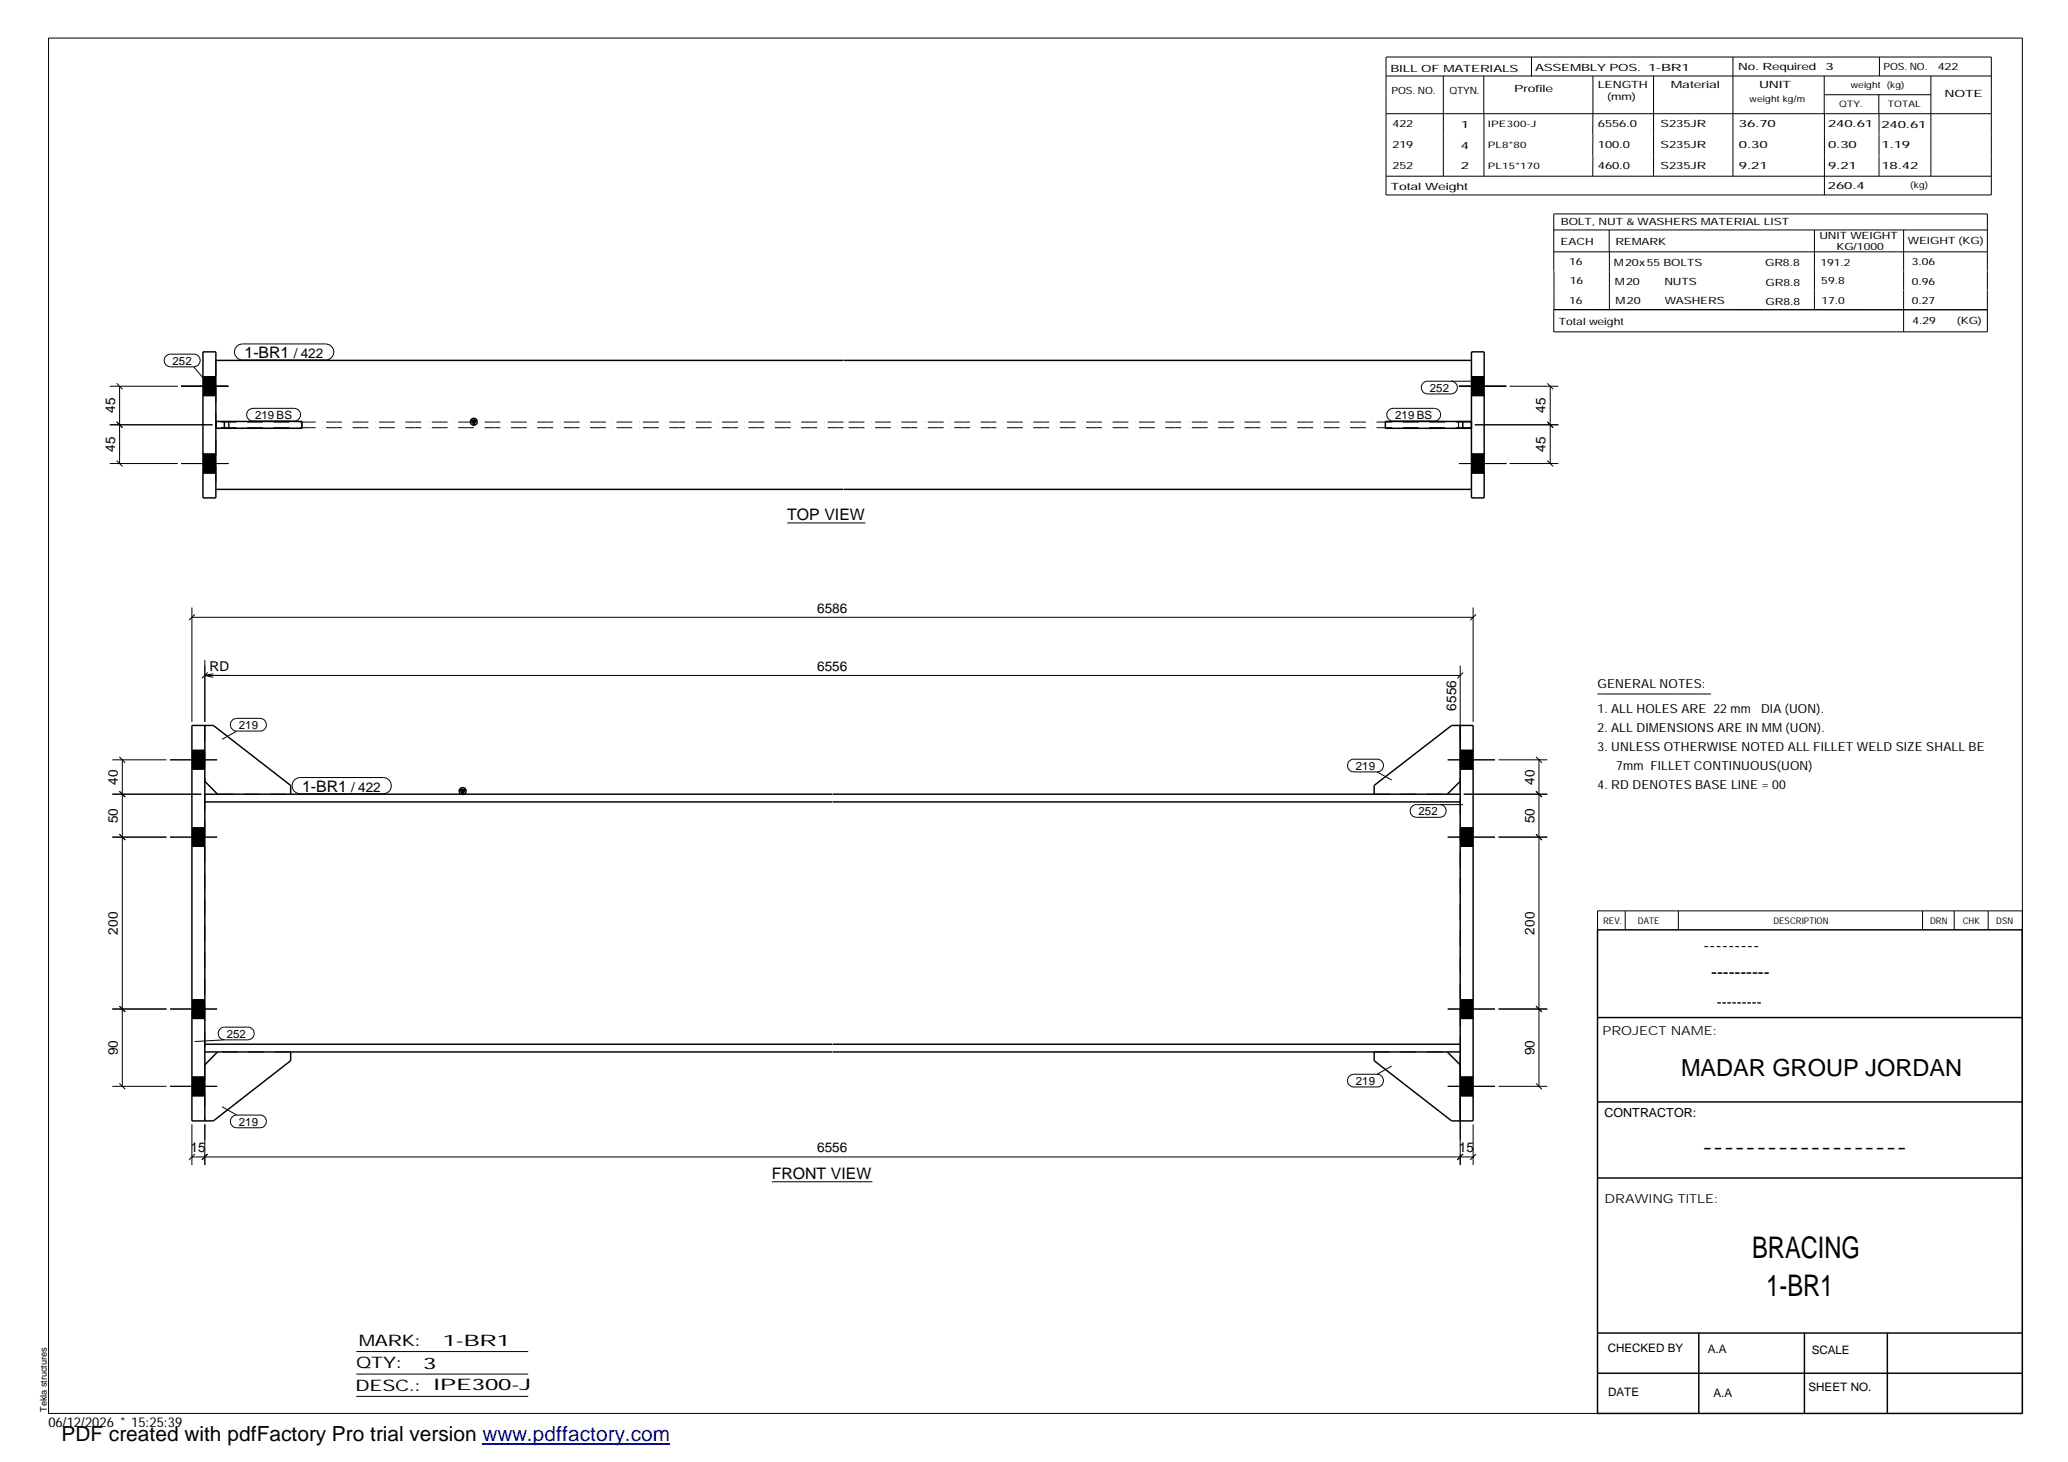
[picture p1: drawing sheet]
<svg xmlns="http://www.w3.org/2000/svg" width="420mm" height="297mm" viewBox="0 0 420 297" stroke-linecap="round" stroke-linejoin="round" font-family="sans-serif">
<g fill="none" stroke="#000" stroke-width=".2">
<path d="M9.9 7.7h401v279.5h-401zM281.6 11.6h123v28h-123zM281.6 15.4h123M293.2 15.4v20.4M301.5 15.4v7.7M311.1 11.6v3.9M323.6 15.4v16.2M336 15.4v20.4M352.1 11.6v24.2M370.6 15.4v7.7M370.7 19.2h21.6M381.7 19.2v3.9"/>
<path d="M381.8 11.6v3.8M392.3 15.4v20.4M281.6 23.1h123M281.6 35.8h123M301.5 23.1v12.7M323.6 31.6v4.2M370.7 23.1v16.5M381.8 23.1v12.7M315.7 51.2h88.1M315.7 55v-11.5h88.1v11.5M315.7 46.7h88.1M315.7 55.1v7.8"/>
<path d="M326.9 46.7v4.5M327 51.2v11.7M368.6 46.7v16.2M386.8 46.7v8.3M386.8 55.1v3.8M386.8 59v8.4M403.8 55.1v3.8M403.8 59v8.4h-88.1v-4.5M22.3 78.5h13.8M23.7 77.9l1.2 1.2M24.3 78.5v15.7M33.7 72.3l.7-.3h5a1.29 1.29 0 0 1 1.3 1.2 1.29 1.29 0 0 1-1.3 1.3h-4.8a1.28 1.28 0 0 1-1.2-.8 1.28 1.28 0 0 1 .3-1.4z"/>
<path d="M36.8 78.5h9.6M39.4 74.5l2.4 3M41.2 76.5h2.7M48.1 70.3l.5-.3 .7-.1h16.9a1.63 1.63 0 0 1 1.6 1.6 1.63 1.63 0 0 1-1.6 1.6h-16.9a1.62 1.62 0 0 1-1.5-1 1.62 1.62 0 0 1 .3-1.8zM294.8 77.5a1.29 1.29 0 0 1 1.3 1.2 1.29 1.29 0 0 1-1.3 1.3h-4.7a1.29 1.29 0 0 1-1.3-1.3 1.29 1.29 0 0 1 1.3-1.2h9.4M296.4 78.5h9.6M299 76.5h2.5M306.7 78.5h9.9M314.4 77.9l1.2 1.2M315 78.5v15.7M315.7 62.9h88.1M22.3 94.2h13.8"/>
<path d="M22.3 86.3h20.9M23.7 93.6l1.2 1.2M23.7 85.7l1.2 1.2M36.8 94.2h9.6M41.2 96.1h2.7M41.2 92.3h2.7M41.2 80.4h2.7M50.5 83.3l.9-.3h8.4a1.29 1.29 0 0 1 1.3 1.3 1.29 1.29 0 0 1-1.3 1.2h-8.4a1.28 1.28 0 0 1-1.2-.8 1.28 1.28 0 0 1 .3-1.4zM282.2 83.3l.8-.3h8.4a1.29 1.29 0 0 1 1.3 1.3 1.29 1.29 0 0 1-1.3 1.2h-8.4a1.28 1.28 0 0 1-1.2-.8 1.28 1.28 0 0 1 .4-1.4zM296.4 94.2h9.6M299 96.1h2.5M299 92.3h2.5"/>
<path d="M299 80.4h2.5M299.6 86.3h17M306.7 94.2h9.9M314.4 93.6l1.2 1.2M314.4 85.7l1.2 1.2M159.9 106.2h16M39 125.4h260.3M39 123.4v23.3M39.6 124.8l-1.2 1.2M41.6 134.1v12.6M41.6 137.2h255.1M41.6 137.2l1.7 .4"/>
<path d="M42.2 136.6l-1.2 1.2M43.3 136.9l-1.7 .3M296.7 135.2v25.4M297.3 136.6l-1.2 1.2M299.3 123.4v23.3M299.9 124.8l-1.2 1.2M22.8 154.4h11M24.3 153.8l1.1 1.2M24.8 154.4v66.3M34.5 154.4h9.6M39 156.3h2.6M39 152.4h2.6"/>
<path d="M47.2 146.3l.9-.3h4.7a1.29 1.29 0 0 1 1.3 1.2 1.29 1.29 0 0 1-1.3 1.3h-4.7a1.28 1.28 0 0 1-1.2-.8 1.28 1.28 0 0 1 .3-1.4zM48.1 148.5l-3 1.7M59.8 158.5l.6-.4 .6-.1h16.9a1.65 1.65 0 0 1 1.6 1.6 1.65 1.65 0 0 1-1.6 1.7h-16.9a1.65 1.65 0 0 1-1.5-1 1.65 1.65 0 0 1 .3-1.8zM274 154.8l.8-.6h5a1.29 1.29 0 0 1 1.3 1.3 1.29 1.29 0 0 1-1.3 1.3h-4.7a1.31 1.31 0 0 1-1.1-2zM279.8 156.8l2.9 1.7M294.1 154.4h9.6M296.7 156.3h2.6M296.7 152.4h2.6M304.5 154.4h9.9M312.1 153.8l1.2 1.2M312.7 154.4v66.3M324.6 141h23"/>
<path d="M22.8 170.1h11M22.8 161.4h18.1M24.3 169.5l1.1 1.2M24.3 160.8l1.1 1.2M34.5 170.1h9.6M39 172h2.6M39 168.2h2.6M292.5 163.5a1.29 1.29 0 0 1 1.3 1.3 1.29 1.29 0 0 1-1.3 1.3h-4.7a1.29 1.29 0 0 1-1.3-1.3 1.29 1.29 0 0 1 1.3-1.3h9.5M294.1 170.1h9.6M296.7 172h2.6M296.7 168.2h2.6M297.4 161.4h17"/>
<path d="M304.5 170.1h9.9M312.1 169.5l1.2 1.2M312.1 160.8l1.2 1.2M330.2 185.1v3.8M341 185.1v3.8M390.6 185.1v3.8M397 185.1v3.8M403.9 185.1v3.8M410.9 185.1h-86.3v3.8M22.8 205h11M24.3 204.4l1.1 1.2M34.5 205h9.6"/>
<path d="M39 207h2.6M39 203.1h2.6M39 218.8h2.6M44.5 209.2l.9-.5h4.9a1.29 1.29 0 0 1 1.3 1.3 1.29 1.29 0 0 1-1.3 1.3h-4.7a1.31 1.31 0 0 1-1.1-2.1zM45.6 211.3l-6.1 .3M274.2 218.6l.4-.3h.5h4.7a1.29 1.29 0 0 1 1.3 1.2 1.29 1.29 0 0 1-1.3 1.3h-4.7a1.28 1.28 0 0 1-1.2-.7 1.28 1.28 0 0 1 .3-1.5zM282.7 216.6l-2.9 1.7M294.1 205h9.6M296.7 207h2.6M296.7 203.1h2.6M296.7 218.8h2.6M296.7 214.4v22.3"/>
<path d="M304.5 205h9.9M312.1 204.4l1.2 1.2M22.8 220.7h11M24.3 220.1l1.1 1.2M34.5 220.7h9.6M39 222.7h2.6M39 228.4v8.3M39 235.1h260.3M39.6 234.5l-1.2 1.2M41.6 228.4v8.3M42.2 234.5l-1.2 1.2 1.1-1.2M45.1 224.9l3 1.7"/>
<path d="M47 227.1l.8-.5h5a1.29 1.29 0 0 1 1.3 1.2 1.29 1.29 0 0 1-1.3 1.3h-4.7a1.31 1.31 0 0 1-1.1-2zM294.1 220.7h9.6M296.7 222.7h2.6M297.3 234.5l-1.2 1.2 1.1-1.2M299.3 228.4v8.3M299.9 234.5l-1.2 1.2M304.5 220.7h9.9M312.1 220.1l1.2 1.2M156.8 240.1h20.4M72.4 274.6h34.9M72.4 279.2h34.9M72.4 283.7h34.9"/>
</g>
<g fill="#000">
<path d="M95.7 85.3h1.1l-.5 1zM93.4 160.4h1.2l-.6 1z"/>
<path d="M41.2 76.5h2.7v3.9h-2.7z" fill-rule="evenodd"/>
<path d="M41.2 92.3h2.7v3.8h-2.7z" fill-rule="evenodd"/>
<path d="M41.2 76.5h2.7v3.9h-2.7z" fill-rule="evenodd"/>
<path d="M41.2 92.3h2.7v3.8h-2.7z" fill-rule="evenodd"/>
<path d="M41.2 76.5h2.7v3.9h-2.7z" fill-rule="evenodd"/>
<path d="M41.2 92.3h2.7v3.8h-2.7z" fill-rule="evenodd"/>
<path d="M41.2 76.5h2.7v3.9h-2.7z" fill-rule="evenodd"/>
<path d="M41.2 92.3h2.7v3.8h-2.7z" fill-rule="evenodd"/>
<path d="M299 92.3h2.5v3.8h-2.5z" fill-rule="evenodd"/>
<path d="M299 76.5h2.5v3.9h-2.5z" fill-rule="evenodd"/>
<path d="M299 92.3h2.5v3.8h-2.5z" fill-rule="evenodd"/>
<path d="M299 76.5h2.5v3.9h-2.5z" fill-rule="evenodd"/>
<path d="M299 92.3h2.5v3.8h-2.5z" fill-rule="evenodd"/>
<path d="M299 76.5h2.5v3.9h-2.5z" fill-rule="evenodd"/>
<path d="M299 92.3h2.5v3.8h-2.5z" fill-rule="evenodd"/>
<path d="M299 76.5h2.5v3.9h-2.5z" fill-rule="evenodd"/>
<path d="M39 152.4h2.6v3.9h-2.6z" fill-rule="evenodd"/>
<path d="M39 152.4h2.6v3.9h-2.6z" fill-rule="evenodd"/>
<path d="M296.7 152.4h2.6v3.9h-2.6z" fill-rule="evenodd"/>
<path d="M296.7 152.4h2.6v3.9h-2.6z" fill-rule="evenodd"/>
<path d="M39 168.2h2.6v3.8h-2.6z" fill-rule="evenodd"/>
<path d="M39 168.2h2.6v3.8h-2.6z" fill-rule="evenodd"/>
<path d="M296.7 168.2h2.6v3.8h-2.6z" fill-rule="evenodd"/>
<path d="M296.7 168.2h2.6v3.8h-2.6z" fill-rule="evenodd"/>
<path d="M39 203.1h2.6v3.9h-2.6z" fill-rule="evenodd"/>
<path d="M39 203.1h2.6v3.9h-2.6z" fill-rule="evenodd"/>
<path d="M296.7 203.1h2.6v3.9h-2.6z" fill-rule="evenodd"/>
<path d="M296.7 203.1h2.6v3.9h-2.6z" fill-rule="evenodd"/>
<path d="M39 218.8h2.6v3.9h-2.6z" fill-rule="evenodd"/>
<path d="M39 218.8h2.6v3.9h-2.6z" fill-rule="evenodd"/>
<path d="M296.7 218.8h2.6v3.9h-2.6z" fill-rule="evenodd"/>
<path d="M296.7 218.8h2.6v3.9h-2.6z" fill-rule="evenodd"/>
</g>
<g fill="none" stroke="#000" stroke-width=".3">
<path d="M41.2 71.5h2.7v29.7h-2.7zM43.9 73.2h127.5M171.4 73.2h127.6M299 71.5h2.5v29.7h-2.5zM43.9 99.4h127.5M43.9 85.6h17.4v1.4h-17.4M45.6 85.6v1.4M95.7 85.3h1.1l-.5 1zM171.4 99.4h127.6M297.2 85.6v1.4M299 85.6h-17.5v1.4h17.5M41.6 158.7l2.6 2.7"/>
<path d="M41.6 147.4v80.3M296.7 158.7l-2.7 2.7M296.7 147.4v80.3M41.6 161.4h127.5M41.6 162.9h127.5M59.1 161.4v-1.8l-15.8-12.2h-4.3v80.3h4.3l15.8-12.2v-1.8M93.4 160.4h1.2l-.6 1zM169.2 161.4h127.5M169.2 162.9h127.5M279.2 161.4v-1.8l15.7-12.2h4.4v80.3h-4.4l-15.7-12.2v-1.8M324.6 188.9h86.2l.1 98.3h-86.3zM41.6 213.7h127.5"/>
<path d="M41.6 212.2h127.5M44.2 213.7l-2.6 2.7M169.2 213.7h127.5M169.2 212.2h127.5M294 213.7l2.7 2.7M324.6 206.7h86.3M324.6 239.3h86.3M324.6 223.9h86.3M324.6 270.8h86.3M324.6 279h86.3M345.1 270.8v16.4M366.6 270.8v16.4"/>
<path d="M383.5 270.8v16.4"/>
<circle cx="96.2" cy="85.7" r=".7"/>
<circle cx="94" cy="160.7" r=".71"/>
</g>
<g fill="none" stroke="#000" stroke-width=".2" stroke-dasharray="1.1 0 2.1 .7 0 1.4" stroke-linecap="butt">
<path d="M43.9 73.2v26.2M43.9 87v-1.4M43.9 85.6h17.4M45.6 87v-1.4M46.5 87v-1.4M61.3 87h-17.4M61.3 85.6v1.4M171.4 86.9h-127.5M171.4 85.8h-127.5M281.5 85.6v1.4M296.3 87v-1.4M297.2 87v-1.4"/>
<path d="M299 99.4v-26.2M299 86.9h-127.6M299 85.8h-127.6M299 85.6h-17.5M299 85.6v1.4M299 87h-17.5M41.6 147.4v11.3M296.7 147.4v11.3M41.6 161.4v52.3M44.2 161.4h14.9M279.2 161.4h14.8M41.6 216.4v11.3"/>
<path d="M59.1 213.7h-14.9M279.2 213.7h14.8M296.7 213.7v-52.3M296.7 216.4v11.3"/>
</g>
<path d="M98 293.3h38.2" fill="none" stroke="#00f" stroke-width=".3"/>
<g font-size="6.1">
<text x="356" y="255.5">BRACING</text>
<text x="358.9" y="263.3">1-BR1</text>
</g>
<text font-size="4.8" x="341.5" y="218.6">MADAR GROUP JORDAN</text>
<text font-size="4.2" x="12.5" y="292.7">PDF created with pdfFactory Pro trial version www.pdffactory.com</text>
<g font-size="3.6">
<text x="346.1" y="193.2">---------</text>
<text x="347.7" y="198.6">----------</text>
<text x="345.8" y="234.2">-------------------</text>
</g>
<g font-size="3.2">
<text x="49.7" y="72.7">1-BR1</text>
<text x="159.9" y="105.7">TOP VIEW</text>
<text x="61.4" y="160.9">1-BR1</text>
<text x="156.8" y="239.6">FRONT VIEW</text>
<text x="72.9" y="273.5">MARK:</text>
<text x="90" y="273.5">1-BR1</text>
<text x="72.4" y="278">QTY:</text>
<text x="86" y="278.1">3</text>
<text x="72.2" y="282.6">DESC.:</text>
<text x="88.1" y="282.4">IPE300-J</text>
</g>
<text font-size="3" x="348.8" y="204.5">---------</text>
<g font-size="2.8">
<text x="59.7" y="72.7">/ 422</text>
<text x="23.4" y="83.9" transform="rotate(-90 23.4 83.9)">45</text>
<text x="314" y="83.9" transform="rotate(-90 314 83.9)">45</text>
<text x="23.4" y="91.8" transform="rotate(-90 23.4 91.8)">45</text>
<text x="314" y="91.8" transform="rotate(-90 314 91.8)">45</text>
<text x="166" y="124.5">6586</text>
<text x="42.6" y="136.4">RD</text>
<text x="166" y="136.3">6556</text>
<text x="295.9" y="144.4" transform="rotate(-90 295.9 144.4)">6556</text>
<text x="23.9" y="159.4" transform="rotate(-90 23.9 159.4)">40</text>
<text x="71.4" y="160.9">/ 422</text>
<text x="311.8" y="159.4" transform="rotate(-90 311.8 159.4)">40</text>
<text x="23.9" y="167.3" transform="rotate(-90 23.9 167.3)">50</text>
<text x="311.8" y="167.3" transform="rotate(-90 311.8 167.3)">50</text>
<text x="23.9" y="189.9" transform="rotate(-90 23.9 189.9)">200</text>
<text x="311.8" y="189.9" transform="rotate(-90 311.8 189.9)">200</text>
<text x="23.9" y="214.4" transform="rotate(-90 23.9 214.4)">90</text>
<text x="311.8" y="214.4" transform="rotate(-90 311.8 214.4)">90</text>
<text x="38.7" y="234.1">15</text>
<text x="166" y="234.1">6556</text>
<text x="296.4" y="234.1">15</text>
<text x="9.8" y="290">06/12/2026 * 15:25:39</text>
</g>
<g font-size="2.5">
<text x="324.6" y="139.9">GENERAL NOTES:</text>
<text x="324.6" y="148.7">2. ALL DIMENSIONS ARE IN MM (UON).</text>
<text x="324.6" y="144.9">1. ALL HOLES ARE 22 mm</text>
<text x="357.8" y="144.9">DIA (UON).</text>
<text x="324.6" y="152.5">3. UNLESS OTHERWISE NOTED ALL FILLET WELD SIZE SHALL BE</text>
<text x="324.6" y="160.2">4. RD DENOTES BASE LINE = 00</text>
<text x="328.4" y="156.4">7mm FILLET CONTINUOUS(UON)</text>
<text x="325.6" y="210.3">PROJECT NAME:</text>
<text x="326" y="226.9">CONTRACTOR:</text>
<text x="326" y="244.4">DRAWING TITLE:</text>
</g>
<g font-size="2.4">
<text x="326.7" y="274.7">CHECKED BY</text>
<text x="347" y="275">A.A</text>
<text x="368.1" y="275.1">SCALE</text>
<text x="326.7" y="283.6">DATE</text>
<text x="348.1" y="283.9">A.A</text>
<text x="367.5" y="282.6">SHEET NO.</text>
</g>
<g font-size="2.3">
<text x="35.1" y="74.1">252</text>
<text x="290.5" y="79.6">252</text>
<text x="51.8" y="85.1">219 BS</text>
<text x="283.5" y="85.1">219 BS</text>
<text x="48.5" y="148.1">219</text>
<text x="275.5" y="156.4">219</text>
<text x="288.2" y="165.6">252</text>
<text x="46.1" y="210.8">252</text>
<text x="275.5" y="220.4">219</text>
<text x="48.5" y="228.7">219</text>
</g>
<g font-size="2">
<text x="282.5" y="14.6">BILL OF MATERIALS</text>
<text x="311.9" y="14.4">ASSEMBLY POS.</text>
<text x="324.6" y="17.9">LENGTH</text>
<text x="334.9" y="14.4">1-BR1</text>
<text x="339.5" y="17.9">Material</text>
<text x="353.1" y="14.2">No. Required</text>
<text x="357.4" y="17.9">UNIT</text>
<text x="370.9" y="14.2">3</text>
<text x="382.7" y="14.2">POS. NO.</text>
<text x="393.7" y="14.3">422</text>
<text x="282.7" y="19.1">POS. NO.</text>
<text x="294.5" y="19">QTYN.</text>
<text x="307.6" y="18.7">Profile</text>
<text x="326.5" y="20.4">(mm)</text>
<text x="395.1" y="19.6">NOTE</text>
<text x="282.9" y="25.8">422</text>
<text x="296.8" y="26">1</text>
<text x="324.7" y="25.9">6556.0</text>
<text x="337.4" y="25.9">S235JR</text>
<text x="353.3" y="25.9">36.70</text>
<text x="371.4" y="25.9">240.61</text>
<text x="382.3" y="25.9">240.61</text>
<text x="282.9" y="30">219</text>
<text x="282.9" y="34.3">252</text>
<text x="296.8" y="30.2">4</text>
<text x="296.8" y="34.4">2</text>
<text x="324.7" y="30.1">100.0</text>
<text x="324.7" y="34.4">460.0</text>
<text x="337.4" y="30.1">S235JR</text>
<text x="337.4" y="34.3">S235JR</text>
<text x="353.3" y="30.1">0.30</text>
<text x="353.3" y="34.4">9.21</text>
<text x="371.4" y="30.1">0.30</text>
<text x="371.4" y="34.3">9.21</text>
<text x="382.3" y="30.2">1.19</text>
<text x="382.3" y="34.4">18.42</text>
<text x="282.6" y="38.6">Total Weight</text>
<text x="371.4" y="38.5">260.4</text>
<text x="317.1" y="45.7">BOLT, NUT &amp; WASHERS MATERIAL LIST</text>
<text x="317.1" y="49.8">EACH</text>
<text x="318.8" y="53.9">16</text>
<text x="328.2" y="49.7">REMARK</text>
<text x="369.7" y="48.5">UNIT WEIGHT</text>
<text x="373.1" y="50.7">KG/1000</text>
<text x="387.6" y="49.6">WEIGHT (KG)</text>
<text x="388.4" y="53.9">3.06</text>
<text x="318.9" y="57.7">16</text>
<text x="327.9" y="54">M20x55 BOLTS</text>
<text x="328.1" y="57.8">M20</text>
<text x="338.2" y="57.8">NUTS</text>
<text x="358.6" y="54">GR8.8</text>
<text x="358.7" y="58.1">GR8.8</text>
<text x="369.9" y="54">191.2</text>
<text x="370" y="57.8">59.8</text>
<text x="388.4" y="57.8">0.96</text>
<text x="316.7" y="65.9">Total weight</text>
<text x="318.8" y="61.8">16</text>
<text x="328.3" y="61.8">M20</text>
<text x="338.2" y="61.8">WASHERS</text>
<text x="358.7" y="62">GR8.8</text>
<text x="370.1" y="61.7">17.0</text>
<text x="388.4" y="61.8">0.27</text>
<text x="388.6" y="65.8">4.29</text>
<text x="397.6" y="65.7">(KG)</text>
</g>
<g font-size="1.9">
<text x="325.7" y="187.8">REV.</text>
<text x="332.8" y="187.6">DATE</text>
<text x="360.3" y="187.7">DESCRIPTION</text>
<text x="392.1" y="187.6">DRN</text>
<text x="398.8" y="187.6">CHK</text>
<text x="405.6" y="187.7">DSN</text>
<text x="9.5" y="286.8" transform="rotate(-90 9.5 286.8)">Tekla structures</text>
</g>
<g font-size="1.8">
<text x="376" y="17.9">weight (kg)</text>
<text x="355.5" y="20.7">weight kg/m</text>
<text x="373.6" y="21.7">QTY.</text>
<text x="383.5" y="21.8">TOTAL</text>
<text x="302.3" y="25.9">IPE300-J</text>
<text x="302.3" y="30.1">PL8*80</text>
<text x="302.3" y="34.3">PL15*170</text>
<text x="388.1" y="38.2">(kg)</text>
</g>
</svg>
